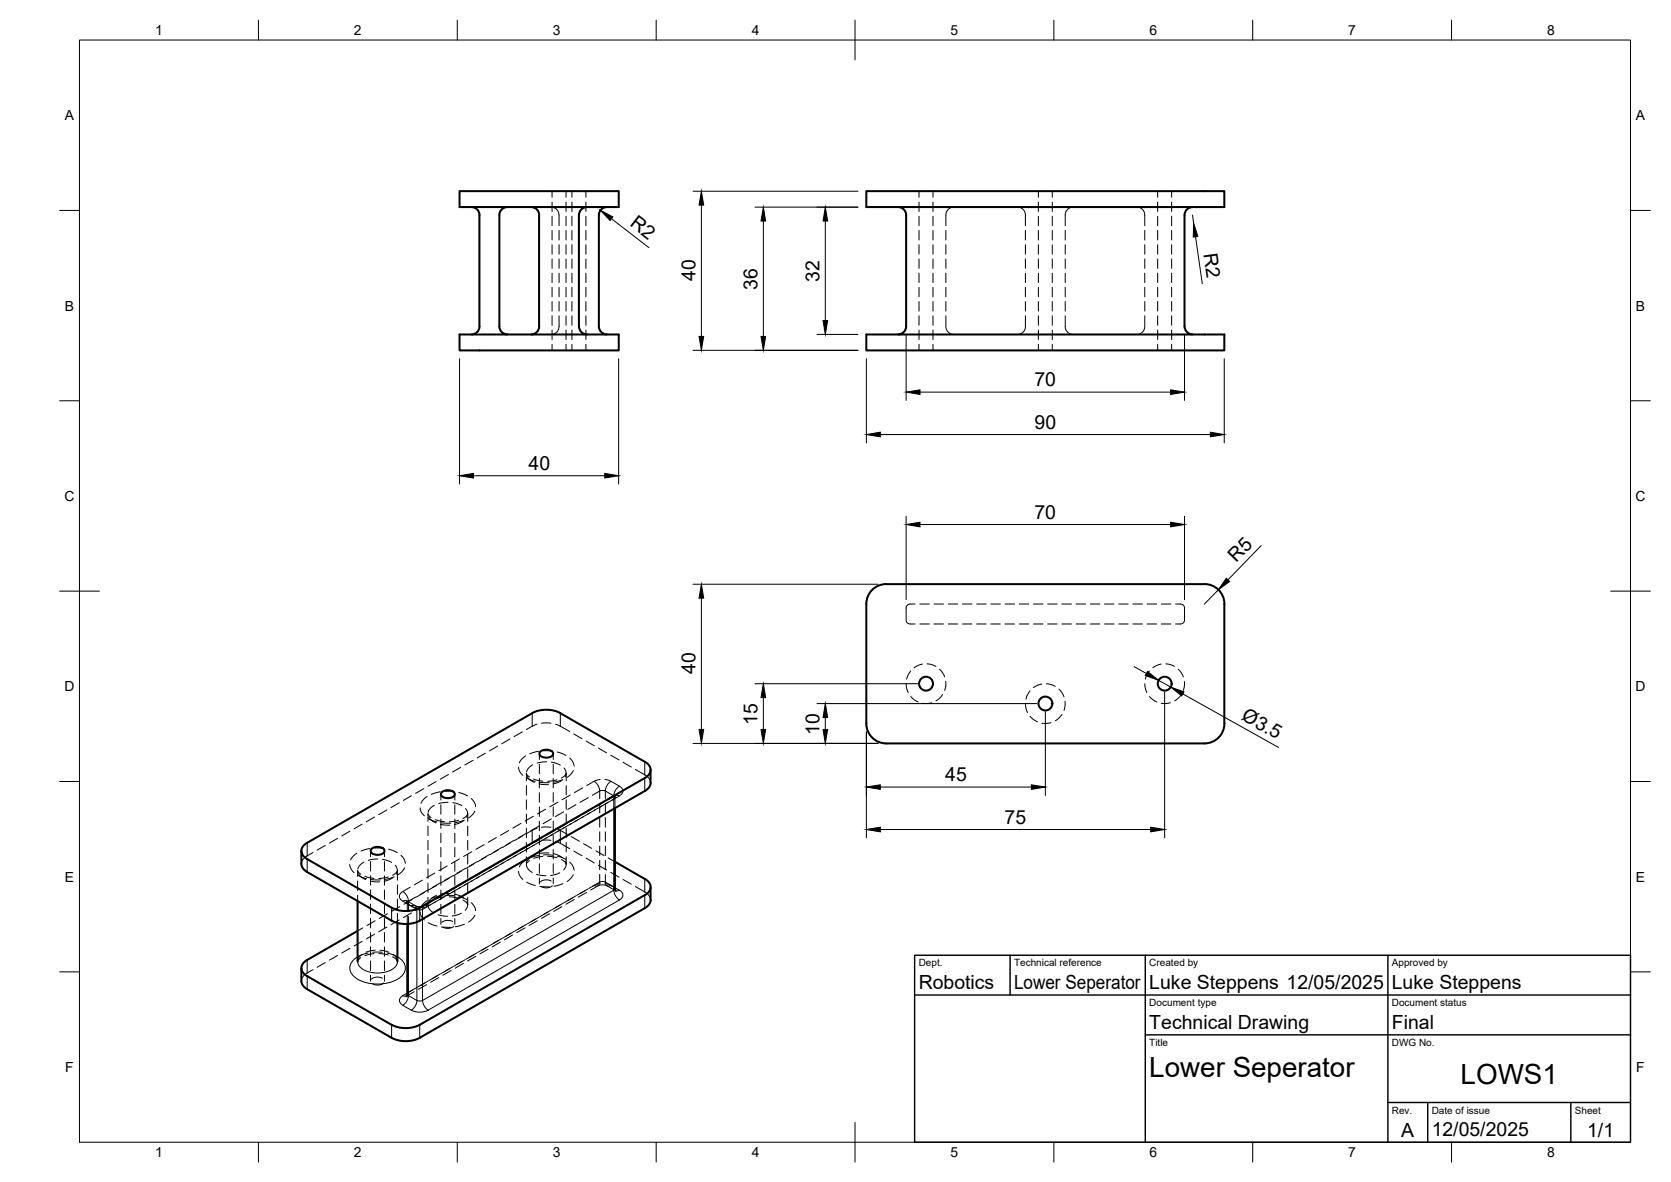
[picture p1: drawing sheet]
<svg xmlns="http://www.w3.org/2000/svg" width="420mm" height="297mm" viewBox="0 0 420 297" stroke-linecap="round" stroke-linejoin="round" font-family="sans-serif">
<!-- layer: Visible -->
<g fill="none" stroke="#000" stroke-width=".51">
<path d="M115.5 48h40.1v4h-40.1zM118.6 52a2 2 0 0 1 2 2l-.1 28a1.96 1.96 0 0 1-1.9 2M127.6 52a2 2 0 0 0-2 2v28a2 2 0 0 0 2 2M133.6 52a2 2 0 0 1 2 2M135.6 54v28M147.6 52a2 2 0 0 0-2 2v28a2.04 2.04 0 0 0 2 2M152.6 52a2 2 0 0 0-2 2v28a2 2 0 0 0 2 2M217.8 48h90v4h-90zM225.8 52a2 2 0 0 1 2 2v28a2 2 0 0 1-2 2M299.9 52a2 2 0 0 0-2 2l-.1 28a2.04 2.04 0 0 0 2.1 2M115.5 84.1h40.1v4h-40.1zM135.6 82a2 2 0 0 1-2 2"/>
<path d="M217.8 84.1h90v4h-90zM307.8 151.8v30M307.9 151.8a5 5 0 0 0-5-5h-80.1a5 5 0 0 0-5 5v30M111.1 199.1a2.28 2.28 0 0 1 3.2 .3 1.51 1.51 0 0 1-2 1.2 1.33 1.33 0 0 1-1.4-1.2zM135.8 188.9a2.28 2.28 0 0 1 3.3 .3 1.51 1.51 0 0 1-2 1.2 1.33 1.33 0 0 1-1.5-1.2zM163.6 193.5v3.3M163.6 196.7a2.42 2.42 0 0 1-1.5 2.1l-56.6 32.6a7.8 7.8 0 0 1-7 0M217.8 181.8a5 5 0 0 0 5 5h80.1a5 5 0 0 0 5-5M75.8 213.8v3.3a2.42 2.42 0 0 0 1.4 2l21.3 12.3M93.4 213.4a2.28 2.28 0 0 1 3.3 .3 1.51 1.51 0 0 1-2 1.1 1.33 1.33 0 0 1-1.5-1.1zM154.6 203.1v20.3l.2 .5M154.6 216.6l7.5 4.3"/>
<path d="M89.9 233.9l-12.7 7.3M89.9 226.4v15.2M98.5 228.1l-21.3-12.2a2.14 2.14 0 0 1-1.4-2.1 2.14 2.14 0 0 1 1.4-2l56.6-32.6a7.7 7.7 0 0 1 7.1 0l21.2 12.2a2.16 2.16 0 0 1 1.5 2.1 2.16 2.16 0 0 1-1.5 2l-56.6 32.6a7.8 7.8 0 0 1-7 0M99.9 232v9.6M102.4 232.2v17.7l-.2 .4M162.1 224.9l-56.5 32.6a7.8 7.8 0 0 1-7.1 0M162.1 220.9a2.16 2.16 0 0 1 1.5 2 2.16 2.16 0 0 1-1.5 2M163.6 222.9v3.3M163.6 226.2a2.42 2.42 0 0 1-1.5 2l-56.6 32.6a7.8 7.8 0 0 1-7 0M75.8 243.3v3.2a2.42 2.42 0 0 0 1.4 2.1l21.3 12.2M77.2 241.2a2.16 2.16 0 0 0-1.4 2.1 2.16 2.16 0 0 0 1.4 2l21.3 12.2"/>
<circle cx="232.8" cy="171.8" r="1.75"/>
<circle cx="262.9" cy="176.8" r="1.75"/>
<circle cx="292.9" cy="171.8" r="1.75"/>
</g>
<!-- layer: Hidden -->
<g fill="none" stroke="#000" stroke-width=".25">
<path d="M138.6 52a2 2 0 0 1 2 2v2.7M138.8 48v1.6M138.8 50.8v2.4M138.8 54.3v2.4M138.8 57.9v2.4M140.6 57.9v2.4M142.3 48v1.6M142.3 50.8v2.4M142.3 54.3v2.4M142.3 57.9v2.4M143.8 48v1.6M143.8 50.8v2.4"/>
<path d="M143.8 54.3v2.4M143.8 57.9v2.4M147.3 48v1.6M147.3 50.8v2.4M147.3 54.3v2.4M147.3 57.9v2.4M231.1 48v1.6M231.1 50.8v2.4M231.1 54.3v2.4M231.1 57.9v2.4M234.6 48v1.6M234.6 50.8v2.4"/>
<path d="M234.6 54.3v2.4M234.6 57.9v2.4M237.8 57.9v2.4M239.8 52a2 2 0 0 0-2 2v2.7M255.8 52a2 2 0 0 1 2 2v2.7M257.8 57.9v2.4M261.1 48v1.6M261.1 50.8v2.4M261.1 54.3v2.4M261.1 57.9v2.4M264.6 48v1.6M264.6 50.8v2.4"/>
<path d="M264.6 54.3v2.4M264.6 57.9v2.4M267.8 57.9v2.4M269.8 52a2 2 0 0 0-2 2v2.7M285.8 52a2 2 0 0 1 2 2v2.7M287.8 57.9v2.4M291.1 48v1.6M291.1 50.8v2.4M291.1 54.3v2.4M291.1 57.9v2.4M294.6 48v1.6M294.6 50.8v2.4"/>
<path d="M294.6 54.3v2.4M294.6 57.9v2.4M138.8 61.5v2.4M138.8 65.1v2.3M138.8 68.7v2.3M138.8 72.2v2.4M138.8 75.8v2.4M138.8 79.4v2.4M140.6 79.4v2.6a2 2 0 0 1-2 2.1M140.6 61.5v2.4M140.6 65.1v2.3M140.6 68.7v2.3"/>
<path d="M140.6 72.2v2.4M140.6 75.8v2.4M142.3 61.5v2.4M142.3 65.1v2.3M142.3 68.7v2.3M142.3 72.2v2.4M142.3 75.8v2.4M142.3 79.4v2.4M143.8 61.5v2.4M143.8 65.1v2.3M143.8 68.7v2.3M143.8 72.2v2.4"/>
<path d="M143.8 75.8v2.4M143.8 79.4v2.4M147.3 61.5v2.4M147.3 65.1v2.3M147.3 68.7v2.3M147.3 72.2v2.4M147.3 75.8v2.4M147.3 79.4v2.4M231.1 61.5v2.4M231.1 65.1v2.3M231.1 68.7v2.3M231.1 72.2v2.4"/>
<path d="M231.1 75.8v2.4M231.1 79.4v2.4M234.6 61.5v2.4M234.6 65.1v2.3M234.6 68.7v2.3M234.6 72.2v2.4M234.6 75.8v2.4M234.6 79.4v2.4M237.8 79.4v2.6a2 2 0 0 0 2 2.1M237.8 61.5v2.4M237.8 65.1v2.3M237.8 68.7v2.3"/>
<path d="M237.8 72.2v2.4M237.8 75.8v2.4M257.8 79.4v2.6a2 2 0 0 1-2 2.1M257.8 61.5v2.4M257.8 65.1v2.3M257.8 68.7v2.3M257.8 72.2v2.4M257.8 75.8v2.4M261.1 61.5v2.4M261.1 65.1v2.3M261.1 68.7v2.3M261.1 72.2v2.4"/>
<path d="M261.1 75.8v2.4M261.1 79.4v2.4M264.6 61.5v2.4M264.6 65.1v2.3M264.6 68.7v2.3M264.6 72.2v2.4M264.6 75.8v2.4M264.6 79.4v2.4M267.8 79.4v2.6a2 2 0 0 0 2 2.1M267.8 61.5v2.4M267.8 65.1v2.3M267.8 68.7v2.3"/>
<path d="M267.8 72.2v2.4M267.8 75.8v2.4M287.8 79.4v2.6a2 2 0 0 1-2 2.1M287.8 61.5v2.4M287.8 65.1v2.3M287.8 68.7v2.3M287.8 72.2v2.4M287.8 75.8v2.4M291.1 61.5v2.4M291.1 65.1v2.3M291.1 68.7v2.3M291.1 72.2v2.4"/>
<path d="M291.1 75.8v2.4M291.1 79.4v2.4M294.6 61.5v2.4M294.6 65.1v2.3M294.6 68.7v2.3M294.6 72.2v2.4M294.6 75.8v2.4M294.6 79.4v2.4M138.8 82.9v2.4M138.8 86.5v1.6M142.3 82.9v2.4M142.3 86.5v1.6"/>
<path d="M143.8 82.9v2.4M143.8 86.5v1.6M147.3 82.9v2.4M147.3 86.5v1.6M231.1 82.9v2.4M231.1 86.5v1.6M234.6 82.9v2.4M234.6 86.5v1.6M261.1 82.9v2.4M261.1 86.5v1.6M264.6 82.9v2.4M264.6 86.5v1.6"/>
<path d="M291.1 82.9v2.4M291.1 86.5v1.6M294.6 82.9v2.4M294.6 86.5v1.6M230.1 151.8h-1.3a1.01 1.01 0 0 0-1 1v3a1 1 0 0 0 1 1h1.3M231.3 151.8h2.4M231.3 156.8h2.4M234.8 151.8h2.4M234.8 156.8h2.4M238.4 151.8h2.4M238.4 156.8h2.4M242 151.8h2.4"/>
<path d="M242 156.8h2.4M245.6 151.8h2.3M245.6 156.8h2.3M249.1 151.8h2.4M249.1 156.8h2.4M252.7 151.8h2.4M252.7 156.8h2.4M256.3 151.8h2.4M256.3 156.8h2.4M259.9 151.8h2.3M259.9 156.8h2.3M263.4 151.8h2.4"/>
<path d="M263.4 156.8h2.4M267 151.8h2.4M267 156.8h2.4M270.6 151.8h2.4M270.6 156.8h2.4M274.2 151.8h2.3M274.2 156.8h2.3M277.7 151.8h2.4M277.7 156.8h2.4M281.3 151.8h2.4M281.3 156.8h2.4M284.9 151.8h2.4"/>
<path d="M284.9 156.8h2.4M288.4 151.8h2.4M288.4 156.8h2.4M292 151.8h2.4M292 156.8h2.4M295.6 151.8h1.2a1.01 1.01 0 0 1 1 1v3a1 1 0 0 1-1 1h-1.2M227.8 171.8l.2 1.3 .4 1M229 175l.7 .7 1.2 .7M229 168.6l-.5 .8-.5 1.3M231.9 166.9l-1.1 .3-1 .6M233.1 166.8l.8 .1 1.4 .6M234.3 176.6l-1 .2-1.3-.1"/>
<path d="M236.2 168.2l.8 .9 .5 1M237 174.5l-.8 1-.9 .6M237.8 171.2v.9l-.3 1.4M257.8 176.8l.2 1.3 .4 1M259 173.6l-.8 1.3-.2 .8M262 171.9l-1.2 .3-1 .6M263.1 171.8l1.5 .3 .7 .4M266.3 173.2l.7 .9 .5 1M267 179.6l-.8 .9-.9 .6M267.8 176.2v.9l-.3 1.4M287.8 171.8l.2 1.3 .4 1M289 168.6l-.5 .8-.5 1.3"/>
<path d="M289 175l.7 .7 1.2 .7M292 166.9l-1.2 .3-.9 .6M293.1 166.8l.9 .1 1.3 .6M294.3 176.6l-1 .2-1.3-.1M296.3 168.2l.7 .9 .5 1M297 174.5l-.8 1-.9 .6M297.8 171.2v.9l-.3 1.4M103.5 200l-2.1 1.2M106.6 198.2l-2.1 1.2M109.7 196.4l-2.1 1.2M110.8 199.6v1.4M112.8 194.6l-2.1 1.2"/>
<path d="M114.4 199.6v1.4M115.8 192.8l-2 1.2M119 191.1l-2.1 1.1M122 189.3l-2 1.2M125.1 187.5l-2 1.2M128.2 185.7l-2 1.2M131.3 183.9l-2 1.2M132.4 197.4v2.4M133.1 195.2l-.7-.9v1.9M134.2 195.8l2.3 .5M135 182l-2.6 1.3M135.6 189.4v1.5"/>
<path d="M135.6 192.1v2.3M135.6 195.6v2.4M135.6 199.2v2.4M136.2 181.7h2.3M139.1 189.4v1.5M139.1 192.1v2.3M139.1 195.6v2.4M139.1 199.2v2.4M139.7 182l3.6 1.8M140 196l-2.3 .3M141.1 195.5l.9-.5 .4-.7v1.9M142.4 197.4v2.4"/>
<path d="M144.3 184.5l2 1.1M147.4 186.2l2 1.2M150.5 188l2 1.2M153.6 189.8l2 1.2M156.7 191.6l2 1.2M159.8 193.4l3 1.8 .5 .6 .3 1M259 180l.7 .7 1.2 .7M264.3 181.6l-1 .2-1.3-.1M78.7 214.2l-2.2 1.4-.4 .6-.3 .9M81.8 212.5l-2.1 1.1M84.9 210.7l-2.1 1.2M88 208.9l-2.1 1.2"/>
<path d="M90.7 219.7l-.5-.4-.3-.6v1.5M91.1 207.1l-2.1 1.2M93.2 213.8v1.5M93.2 216.5v2.4M94.2 205.3l-2.1 1.2M96.7 213.8v1.5M96.7 216.5v2.4M97.3 203.5l-2.1 1.2M98.7 219.9l.8-.5 .4-.7v2.5M100.4 201.7l-2.1 1.3M107.6 207.6v2.4M107.6 211.2v2.4"/>
<path d="M107.6 214.7v2.4M107.6 218.3v2.4M108.4 205.4l-.8-.9v1.9M109.4 206l2.3 .5M110.8 202.3v2.3M110.8 205.8v2.4M110.8 209.4v2.4M110.8 213v2.3M110.8 216.5v2.4M114.4 202.3v2.3M114.4 205.8v2.4M114.4 209.4v2.4"/>
<path d="M114.4 213v2.3M114.4 216.5v2.4M115.3 206.1l-2.4 .4M116 218.9l-2.1 1.2M116.4 205.7l.8-.5 .4-.7v1.9M117.6 207.6v2.4M117.6 211.2v2.4M117.6 214.7v2.4M117.6 218.3v2.4M119.1 217.1l-2.1 1.2M120.9 219.4l-4 2.3M122 218.7l-2 1.2"/>
<path d="M122.2 215.4l-2.1 1.1M124 217.6l-2.1 1.2M125.1 216.9l-2 1.2M125.3 213.6l-2.1 1.2M128.2 215.1l-3.2 1.9M128.4 211.8l-2.1 1.2M130.2 214l-2.1 1.3M131.5 210l-2.1 1.2M132.4 215.3v1.9l.7-.9M132.4 201v2.4M132.4 204.6v2.4M132.4 208.1v2.4"/>
<path d="M132.4 211.7v2.4M133.3 212.3l-4 2.3M135 208.2l-2.5 1.2M135 211.4l-2.6 1.4M135.6 202.8v2.4M135.6 206.4v2.3M135.6 209.9v2.4M135.6 213.5v2.4M135.6 217.1v2.4M136.2 207.9h2.3M136.2 211.2h2.3M136.4 210.5l-2.1 1.2"/>
<path d="M136.5 215.2l-2.3 .5M137.7 215.2l2.3 .3M139.1 202.8v2.4M139.1 206.4v2.3M139.1 209.9v2.4M139.1 213.5v2.4M139.1 217.1v2.4M139.5 208.7l-2.1 1.2M139.7 208.2l2.9 1.4M139.7 211.4l3.6 1.9M142.4 215.3v1.9l-.5-.7-.8-.5M142.4 201v2.4"/>
<path d="M142.4 204.6v2.4M142.4 208.1v2.4M142.4 211.7v2.4M142.6 206.9l-2.1 1.2M143.6 210.2l2.1 1.2M144.3 213.9l2 1.2M145.7 205.1l-2.1 1.2M146.7 212l2.1 1.2M147.4 215.7l2 1.2M148.8 203.4l-2.1 1.1M149.8 213.8l2.1 1.2M150.5 217.5l2 1.1"/>
<path d="M151.8 201.6l-2 1.2M152.9 201l1.9-1.1-.2 .4v2.8M152.9 215.6l1.7 1M153.6 219.2l2 1.2M88 238.3l-2.1 1.2M89.9 221.4v2.4M89.9 225v1.4M91.1 236.5l-2.1 1.2M91.2 233.2l-1.3 .7M91.8 220.2l2.3 .5M93.2 220.1v2.3M93.2 223.7v2.3"/>
<path d="M93.2 227.2v2.4M93.2 230.8v2.4M93.2 234.4v2.3M93.2 237.9v2.4M94.1 239.7l-2.3 .5M94.2 234.8l-2.1 1.2M94.3 231.4l-2 1.2M95.2 239.6l2.4 .4M96.7 220.1v2.3M96.7 223.7v2.3M96.7 227.2v2.4M96.7 230.8v2.4"/>
<path d="M96.7 234.4v2.3M96.7 237.9v2.4M97.3 233l-2.1 1.2M97.4 229.6l-2 1.2M97.6 220.4l-2.4 .4M99.9 222.4v2.4M99.9 225.9v2.4M99.9 229.5v2.5M100.4 231.2l-2.1 1.2M100.5 227.8l-2.1 1.2M102.4 230.2v2M103.5 229.4l-2.1 1.2"/>
<path d="M103.6 226l-2 1.3M106.6 227.6l-2.1 1.2M106.7 224.3l-2.1 1.2M107.6 225.5v1.9l.8-1M107.6 221.9v2.4M108.5 226.5l-1.8 1.1-1.4 .2-.8-.2-2.3-1.3 .2 .4v2.2M109.7 225.8l-2.1 1.2M109.8 222.5l-2.1 1.2M110.8 220.1v2.4M110.8 223.7v2.4M110.8 227.3v2.3M110.8 230.8v1.5"/>
<path d="M111.6 224.8l-2.1 1.1M111.7 225.4l-2.3 .5M112.8 224.1l-2.1 1.1M112.9 220.7l-2.1 1.2M112.9 225.4l2.4 .3M113.8 231.6a2.5 2.5 0 0 0-2.7 .2M114.1 232.8a2.54 2.54 0 0 1-2.7 .2M114.4 220.1v2.4M114.4 223.7v2.4M114.4 227.3v2.3M114.4 230.8v1.5M114.7 223l-2.1 1.2"/>
<path d="M117.6 225.5v1.9l-.4-.7-.8-.5M117.6 221.9v2.4M117.8 221.2l-4 2.3M122.7 238.5l-2.1 1.2M125.8 236.8l-2 1.1M128.9 235l-2 1.2M132 233.2l-2.1 1.2M135.1 231.4l-2.1 1.2M135.6 220.6v1.5M138.2 229.6l-2.1 1.2M138.6 221.4a2.54 2.54 0 0 0-2.8 .2M138.9 222.6a2.57 2.57 0 0 1-2.8 .2"/>
<path d="M139.1 220.6v1.5M141.3 227.8l-2.1 1.2M144.4 226l-2.1 1.2M147.5 224.3l-2.1 1.2M148.5 223.7l1.9-1.1 1.3-.2 .9 .2 2.2 1.3M156.7 221l2 1.2M159.8 222.8l3 1.8 .6 .9 .2 .7M78.7 243.7l-2.2 1.3-.6 .9-.1 .7M81.8 241.9l-2.1 1.2M84.9 240.1l-2.1 1.2M90.7 240.7l-.5 .4-.3 .5M93.2 241.5v2.4"/>
<path d="M93.2 245.1v1.5M96.2 245.8a2.6 2.6 0 0 0-2.8 .3M96.5 247a2.43 2.43 0 0 1-2.8 .3M96.7 241.5v2.4M96.7 245.1v1.5M98.7 240.4l.8 .6 .4 .6M104.1 249.2l-1.9 1.1M107.3 247.4l-2.1 1.2M110.3 245.7l-2 1.2M113.4 243.9l-2 1.2M116.5 242.1l-2 1.2M119.6 240.3l-2 1.2"/>
</g>
<!-- layer: Hidden Narrow -->
<g fill="none" stroke="#000" stroke-width=".25">
<path d="M133.8 179.2v3.3M140.9 179.2v3.3M110.7 199l-2.3 .6M111.9 198.8l2.3 .1M115.4 199.2l2.2 .8M130.4 192.8l.2 .8 .9 1.2M132.1 190l-.8 .7-.7 1M132.4 195.5l2.2 .9M132.6 195.1l.6 .8 1.2 .7M133.9 192.2l-.8 .6-.7 1.2M135.4 188.8l-2.2 .6M135.5 197l2.4 .2"/>
<path d="M135.8 196.6l2.3 .1M136.6 188.7l2.4 .1M137.4 191.4l-2.3 .4M138.6 191.5l2.3 .8M140.1 189l2.2 .8M141.3 196.1l-.8 .4-1.4 .5M141.5 195.9l-2.2 .7M141.8 193l.6 1.3-.3 .9M143.3 190.5l.6 .8 .5 1.2M143.4 199.8l-2.1 1.2M144.1 193.7l-.7 1-.8 .7M146.5 198l-2.1 1.2"/>
<path d="M148.9 199.9l1.9-1.1v1.9M149.4 196.3a3.1 3.1 0 0 1 1.4 2.5l.4-.2 1 .2v1.9M150.9 195.9l-1.2 .3-2.2 1.2M152.1 195.9l1.2 .3 2.4 1.4a1.29 1.29 0 0 1 .9 1.2 1.29 1.29 0 0 1-.9 1.2l-1.8 1.1M153.6 196.3a3.1 3.1 0 0 0-1.4 2.5l2.1 1.2v3.3M155.7 197.6a2.7 2.7 0 0 0-1.3 2.5 .41 .41 0 0 1 .2 .4 .41 .41 0 0 1-.3 .3M162.1 191.4v3.3M77.2 211.8v3.3M87.9 217.3l.4 1.2 .7 .8M89.7 214.4l-.9 .7-.7 1M90 220l2.2 .8M90.1 219.5l.7 .9 1.1 .7"/>
<path d="M91.5 216.6l-1.1 .9-.4 .9M93 213.2l-2.2 .7M94.2 213.1l2.3 .1M95 215.9l-2.4 .3M96.2 216l2.3 .7M97.7 213.4l2.2 .9M99.4 217.5l.5 1.2-.2 1M100.8 214.9l.9 1.2 .2 .8M101.7 218.1l-.7 1-.9 .7M105.6 203l.4 1.2 .7 .8M107.4 200.2l-.9 .7-.7 1M107.7 205.7l2.2 .9"/>
<path d="M107.8 205.3l.7 .8 1.1 .7M109.2 202.4l-1.1 .9-.4 .8M109.3 219.4l-2 1.2M110.8 207.2l2.3 .2M111 206.8l2.3 .1M112.4 217.6l-2 1.2M112.7 201.6l-2.4 .3M113.9 201.7l2.2 .8M115.5 215.8l-2 1.2M116.5 206.3l-1.2 .6-1 .3M116.8 206.1l-2.3 .6M116.9 218.3l-2 1.2"/>
<path d="M117.1 203.2l.5 .9v.7l-.3 .6M118.5 200.7l.9 1.2 .2 .8M118.6 214l-2 1.2M119.4 203.8l-.7 1-.9 .8M120 216.5l-2 1.2M121.7 212.3l-2 1.2M121.9 219.5l-2.1 1.2M123.1 214.7l-2 1.2M123.6 218.5l-2.1 1.2M124.8 210.5l-2.1 1.2M125 217.7l-2.1 1.2M126.2 212.9l-2 1.2"/>
<path d="M126.7 216.8l-2.1 1.1M127.9 208.7l-2 1.2M128.1 215.9l-2.1 1.2M129.3 211.1l-2 1.3M130.4 219l.2 .8 .9 1.2M131 206.9l-2.1 1.2M131.2 214.2l-3.5 2M132.1 216.1l-.8 .8-.7 1M132.4 217.4l.4 .9 1 1M132.4 209.4l-2 1.2M132.9 213.2l-2.1 1.2M133.8 208.7v3.2"/>
<path d="M134.1 205.1l-2.1 1.2M134.3 212.4l-2.1 1.2M134.5 214.8l-1.2 .7-.7 .8M134.9 219.7l2.4 .4M135.4 215l-2.2 .6M135.5 207.6l-2 1.2M136 211.4l-2.1 1.2M136.6 214.8l2.4 .1M137.2 203.4l-2.1 1.1M137.4 210.6l-2.1 1.2M138 214.4l-2.3 .1M138.6 205.8l-2.1 1.2"/>
<path d="M139.1 209.6l-2.1 1.2M139.2 214.5l2.2 1M140.1 215.1l2.2 .9M140.3 201.6l-2.1 1.2M140.5 208.8l-2.1 1.2M140.8 219.3l-2.3 .7M140.9 208.7v3.2M141.7 204l-2 1.2M142.2 216.4l.1 .6v.7l-.6 .9M143.3 216.7l.6 .8 .5 1.2M143.6 207l-3.5 2M144.1 219.8l-.7 1-.8 .7"/>
<path d="M144.8 202.2l-2.1 1.2M145.2 206.1l-2 1.1M146.7 205.2l-2.1 1.2M147.9 200.5l-2.1 1.1M148.3 204.3l-2 1.2M149.8 203.5l-2.1 1.1M150.8 219.8v1.9l-1.9 1.1M150.8 201.9v2.4M150.8 205.5v2.4M150.8 209v2.4M150.8 212.6v2.4M150.8 216.2v2.4"/>
<path d="M151.4 202.5l-2 1.2M152.2 219.8v1.9l-.4-.2a.88 .88 0 0 0-1.2 .9l-.5 .3-.7-.2M152.2 201.9v2.4M152.2 205.5v2.4M152.2 209v2.4M152.2 212.6v2.4M152.2 216.2v2.4M152.8 201.7l-2 1.2M154.3 200.8l-1.8 1.1M155.7 200a.86 .86 0 0 0-1-.1 .86 .86 0 0 0-.4 .9M91 239.9l-.7 .7-.4 1M92.6 239.5l-2.7 1"/>
<path d="M93.1 221.4l2.4 .2M93.3 221l2.4 .1M93.7 239.3h2.4M94.3 238.8l-2.3 .5M95.5 238.8l2.3 .5M97.3 239.5l2.6 1M98.8 220.5l-2.2 1M98.9 239.9l.7 .7 .3 1M99.1 220.4l-2.3 .6M101.3 224a3.1 3.1 0 0 1 1.4 2.5M101.3 226.5a.87 .87 0 0 1 1-.1 .87 .87 0 0 1 .4 .9 .42 .42 0 0 1-.3-.4 .42 .42 0 0 1 .3-.4M102.7 227.3l2.1 1.2v3.2"/>
<path d="M102.7 226.5v2.6M102.7 230.3v1.9M103.1 223l-1.8 1a1.29 1.29 0 0 0-.9 1.3 1.29 1.29 0 0 0 .9 1.2l2.1 1.2M103.4 227.7l1.5 .5M103.4 227.7a.86 .86 0 0 1 1-.1 .86 .86 0 0 1 .4 .9l.5 .2a.86 .86 0 0 0 1.1-.9l.6-.3 .7 .2M104.6 225.4l-1.9 1.1M105.6 229.2l.4 1.2 .7 .8M106.2 221.2l-2 1.2M107.4 226.3l-.9 .7-.7 1M107.6 227.6l.4 .9 1.1 .9M107.7 231.9l2.2 .8M107.7 223.6l-2.1 1.2"/>
<path d="M108.1 227.4l-1.9 1.1v2.5M109.5 226.6l-2.2 1.3-1.2 .3M109.7 225l-1.2 .7-.6 .8M110.2 229.9l2.3 .4M110.7 225.2l-2.3 .6M110.7 221.9l-2 1.1M111 232.9l2.3 .1M111.2 225.7l-2.1 1.2M111.9 225l2.3 .1M112.6 224.8l-2 1.2M113.3 224.5l-2.4 .2M113.9 220.1l-2.1 1.2"/>
<path d="M114.3 223.9l-2.1 1.2M114.5 224.7l1.4 .5 .7 .5M115.4 225.3l2.2 .9M115.7 223.1l-2.1 1.1M116 229.5l-2.3 .7M116.8 232.2l-2.3 .7M117.4 222.1l-2.1 1.2M117.4 226.6l.2 .9-.6 1.3M118.5 226.9l.9 1.2 .2 .8M118.8 221.3l-2.1 1.2M119.2 239.9l-2.1 1.2M119.4 230l-.7 1-.9 .7"/>
<path d="M120 239.4l-2 1.2M120.5 220.3l-2.1 1.2M123.1 237.6l-2.9 1.7M125.4 236.3l-2.1 1.2M126.2 235.8l-2 1.2M129.3 234l-2.9 1.7M131.6 232.8l-2.1 1.2M132.4 221.7l2.2 .8M132.4 232.3l-2 1.2M134.7 231l-2.1 1.2M135.5 230.5l-2 1.2M135.8 222.8h2.3"/>
<path d="M137.8 229.2l-2.1 1.2M138.6 228.7l-2.1 1.2M140.9 227.4l-2.1 1.2M141.5 222.1l-2.2 .6M141.7 226.9l-2 1.2M144 225.6l-2.1 1.2M144.8 225.1l-2.1 1.2M147 223.8l-2 1.2M147.9 223.4l-2.1 1.1M149.4 222.5l-1.3 .8M150.9 222l-1.5 .5M152.1 222l1.5 .5"/>
<path d="M153.6 222.5a.87 .87 0 0 1-1 .1 .87 .87 0 0 1-.4-.9l2.1 1.2M153.6 222.5l1 .6M154.6 223.3l-.3-.4 .2 .7 .3 .2M162.1 220.9v3.2M77.2 241.2v3.3M102.7 249.4l-.3 .4M103.7 248.8l-1.3 .8M104.6 248.3l-1.9 1.1-.2 .7-.3 .2M106.8 247l-2.1 1.2M107.7 246.5l-2.1 1.2M109.9 245.2l-2.1 1.2M110.7 244.7l-2 1.2"/>
<path d="M113 243.5l-2.1 1.2M113.9 243l-2.1 1.1M116.1 241.7l-2.1 1.2M116.9 241.2l-2 1.2"/>
</g>
<!-- layer: Visible Narrow -->
<g fill="none" stroke="#000" stroke-width=".25">
<path d="M162.1 195.5v3.3M77.2 215.9v3.2M154.3 203.3v20.4M98.5 228.1v3.3M102.7 232.2v18M104.8 231.7v19.7l-2.1-1.2M105.5 228.1v3.3M154.3 223.7l-48.1 27.7v-20.4M154.3 223.7l.5 1.4 1 1.1M154.6 223.1l1.1 .6M154.6 223.3l-.3 .4M155.7 226.2l-48 27.7-1-1.1-.4-1.4-.8 .2-.7-.2-.4 1.4-1 1.1-2.1-1.2 1-1.1 .4-1.4"/>
<path d="M155.8 223.7l-1 .1M155.8 223.7a1.29 1.29 0 0 1 .8 1.2 1.29 1.29 0 0 1-.8 1.3M162.1 224.9v3.3M77.2 245.3v3.3M89.9 241.6a3.4 3.4 0 0 0 3.1 2.7 6.7 6.7 0 0 0 6.6-1.5l.3-1.2M89.9 240.4a3 3 0 0 0-1.9 2.9 3 3 0 0 0 2 2.8 10.7 10.7 0 0 0 10.7-.5 2.9 2.9 0 0 0 1.2-2.8 2.9 2.9 0 0 0-2-2.4M98.5 257.5v3.3M101.3 250.2a1.29 1.29 0 0 0-.9 1.2 1.29 1.29 0 0 0 .9 1.2M102.4 249.6l-1.1 .6 .9 .1M102.4 249.8l.3 .4M103.4 253.9l1.2 .4 1.3 .1 1.8-.5M105.5 257.5v3.3"/>
</g>
<!-- layer: BORDER -->
<g fill="none" stroke="#000" stroke-width=".25">
<path d="M20 10.1h390v276.9h-390zM65 5.1v5M115 5.1v5M165 5.1v5M215 5.1v10M265 5.1v5M315 5.1v5M365 5.1v5M15 52.9h5M410 52.9h5M15 100.7h5M410 100.7h5"/>
<path d="M15 148.6h10M405 148.6h10M15 196.4h5M410 196.4h5M15 244.2h5M410 244.2h5M65 287v5M115 287v5M165 287v5M215 282.1v9.9M265 287v5M315 287v5"/>
<path d="M365 287v5"/>
</g>
<!-- layer: TITLEBLOCK -->
<path d="M230 240.1h180v46.9h-180zM230 250h180M254 240.1v9.9M288 240.1v46.9M349 240.1v46.9M288 260.1h122M349 277.1h61M359 277.1v9.9M395 277.1v9.9" fill="none" stroke="#000" stroke-width=".36"/>
<!-- layer: FD_Dimensions -->
<g fill="none" stroke="#000" stroke-width=".25">
<path d="M153.7 55l9.5 7.2M174.2 48.1h41.5M176.4 51.5v33M189.8 52.1h25.9M191.9 55.5v29M207.5 55.5v25M299.8 54l.3 2M300.6 59.5l1.7 11.8M115.5 90.2v31.5M155.6 90.2v31.5M174.2 88h41.5M205.4 84h10.3"/>
<path d="M217.8 90.2v21.1M227.8 84.1v16.5M231.3 98.5h63M297.8 84.1v16.5M307.8 90.2v21.1M119.1 119.6h33M221.3 109.2h83M227.8 129.7v21M231.3 131.8h63M297.8 129.7v21M317.1 137.1l-8.3 8.6M174.2 146.8h46.5"/>
<path d="M176.4 150.3v33M306.3 148.2l-3.5 3.6M189.8 171.8h40.9M191.9 175.3v8M205.4 176.8h55.3M262.8 178.9v21M285.2 167.5l3 1.8M291.3 171l3.1 1.7M292.8 173.9v36.7M297.4 174.4l24.1 13.4M174.2 186.8h46.5M207.5 180.3v3"/>
<path d="M217.8 183.9v26.7M221.3 197.8h38M221.3 208.5h68"/>
</g>
<g fill="#000" stroke="#000" stroke-width=".25">
<path d="M151 52.8l3.1 1.7-.7 .9zM176.4 48.1l.5 3.4h-1.1zM191.9 52.1l.6 3.4h-1.2zM207.5 52.1l.6 3.4h-1.2zM300.1 56l1.1 3.4-1.2 .2zM175.8 84.5h1.1l-.5 3.5zM191.3 84.5h1.2l-.6 3.5zM206.9 80.5h1.2l-.6 3.5zM227.8 98.5l3.5-.5v1.1zM294.3 98l3.5 .5-3.5 .6zM115.5 119.6l3.6-.6v1.1zM152.1 119l3.5 .6-3.5 .5z"/>
<path d="M217.8 109.2l3.5-.6v1.2zM304.3 108.6l3.5 .6-3.5 .6zM227.8 131.8l3.5-.6v1.2zM294.3 131.2l3.5 .6-3.5 .6zM176.4 146.8l.5 3.5h-1.1zM308.3 145.3l.9 .8-2.9 2.1zM191.9 171.8l.6 3.5h-1.2zM288.5 168.7l2.8 2.3-3.3-1.2zM294.4 172.7l3.3 1.2-.6 1zM175.8 183.3h1.1l-.5 3.5zM191.3 183.3h1.2l-.6 3.5zM206.9 183.3h1.2l-.6 3.5z"/>
<path d="M207.5 176.8l.6 3.5h-1.2zM217.8 197.8l3.5-.6v1.2zM259.3 197.2l3.5 .6-3.5 .6zM217.8 208.5l3.5-.6v1.1zM289.3 207.9l3.5 .6-3.5 .5z"/>
</g>
<g font-size="7">
<text x="289" y="270.6">Lower Seperator</text>
<text x="367.3" y="272.3">LOWS1</text>
</g>
<g font-size="4.9">
<text x="158.2" y="56.6" transform="rotate(38 158.2 56.6)">R2</text>
<text x="302.6" y="63.8" transform="rotate(82 302.6 63.8)">R2</text>
<text x="174.9" y="70.7" transform="rotate(-90 174.9 70.7)">40</text>
<text x="206.1" y="70.7" transform="rotate(-90 206.1 70.7)">32</text>
<text x="190.5" y="72.8" transform="rotate(-90 190.5 72.8)">36</text>
<text x="260.1" y="97.1">70</text>
<text x="260.1" y="107.7">90</text>
<text x="132.9" y="118.1">40</text>
<text x="260.1" y="130.4">70</text>
<text x="310.9" y="141.5" transform="rotate(-46 310.9 141.5)">R5</text>
<text x="174.9" y="169.4" transform="rotate(-90 174.9 169.4)">40</text>
<text x="190.5" y="182.2" transform="rotate(-90 190.5 182.2)">15</text>
<text x="206.1" y="184.7" transform="rotate(-90 206.1 184.7)">10</text>
<text x="311.9" y="180.7" transform="rotate(29 311.9 180.7)">Ø3.5</text>
<text x="237.7" y="196.3">45</text>
<text x="252.6" y="207">75</text>
<text x="231" y="248.5">Robotics</text>
<text x="255" y="248.5">Lower Seperator</text>
<text x="289" y="248.5">Luke Steppens 12/05/2025</text>
<text x="350" y="248.5">Luke Steppens</text>
<text x="289" y="258.6">Technical Drawing</text>
<text x="350" y="258.6">Final</text>
<text x="352.3" y="285.7">A</text>
<text x="360" y="285.5">12/05/2025</text>
<text x="399.1" y="285.7">1/1</text>
</g>
<g font-size="3.5">
<text x="39" y="8.8">1</text>
<text x="89" y="8.8">2</text>
<text x="139" y="8.8">3</text>
<text x="189" y="8.8">4</text>
<text x="239" y="8.8">5</text>
<text x="289" y="8.8">6</text>
<text x="339" y="8.8">7</text>
<text x="389" y="8.8">8</text>
<text x="16.3" y="30.2">A</text>
<text x="411.3" y="30.2">A</text>
<text x="16.3" y="78">B</text>
<text x="411.3" y="78">B</text>
<text x="16.2" y="125.9">C</text>
<text x="411.2" y="125.9">C</text>
<text x="16.2" y="173.7">D</text>
<text x="411.2" y="173.7">D</text>
<text x="16.3" y="221.6">E</text>
<text x="411.3" y="221.6">E</text>
<text x="16.4" y="269.4">F</text>
<text x="411.4" y="269.4">F</text>
<text x="39" y="290.8">1</text>
<text x="89" y="290.8">2</text>
<text x="139" y="290.8">3</text>
<text x="189" y="290.8">4</text>
<text x="239" y="290.8">5</text>
<text x="289" y="290.8">6</text>
<text x="339" y="290.8">7</text>
<text x="389" y="290.8">8</text>
</g>
<g font-size="2.5">
<text x="231" y="242.9">Dept.</text>
<text x="255" y="242.9">Technical reference</text>
<text x="289" y="242.9">Created by</text>
<text x="350" y="242.9">Approved by</text>
<text x="289" y="252.8">Document type</text>
<text x="350" y="252.8">Document status</text>
<text x="289" y="262.9">Title</text>
<text x="350" y="262.9">DWG No.</text>
<text x="350" y="279.9">Rev.</text>
<text x="360" y="279.9">Date of issue</text>
<text x="396" y="279.9">Sheet</text>
</g>
</svg>
